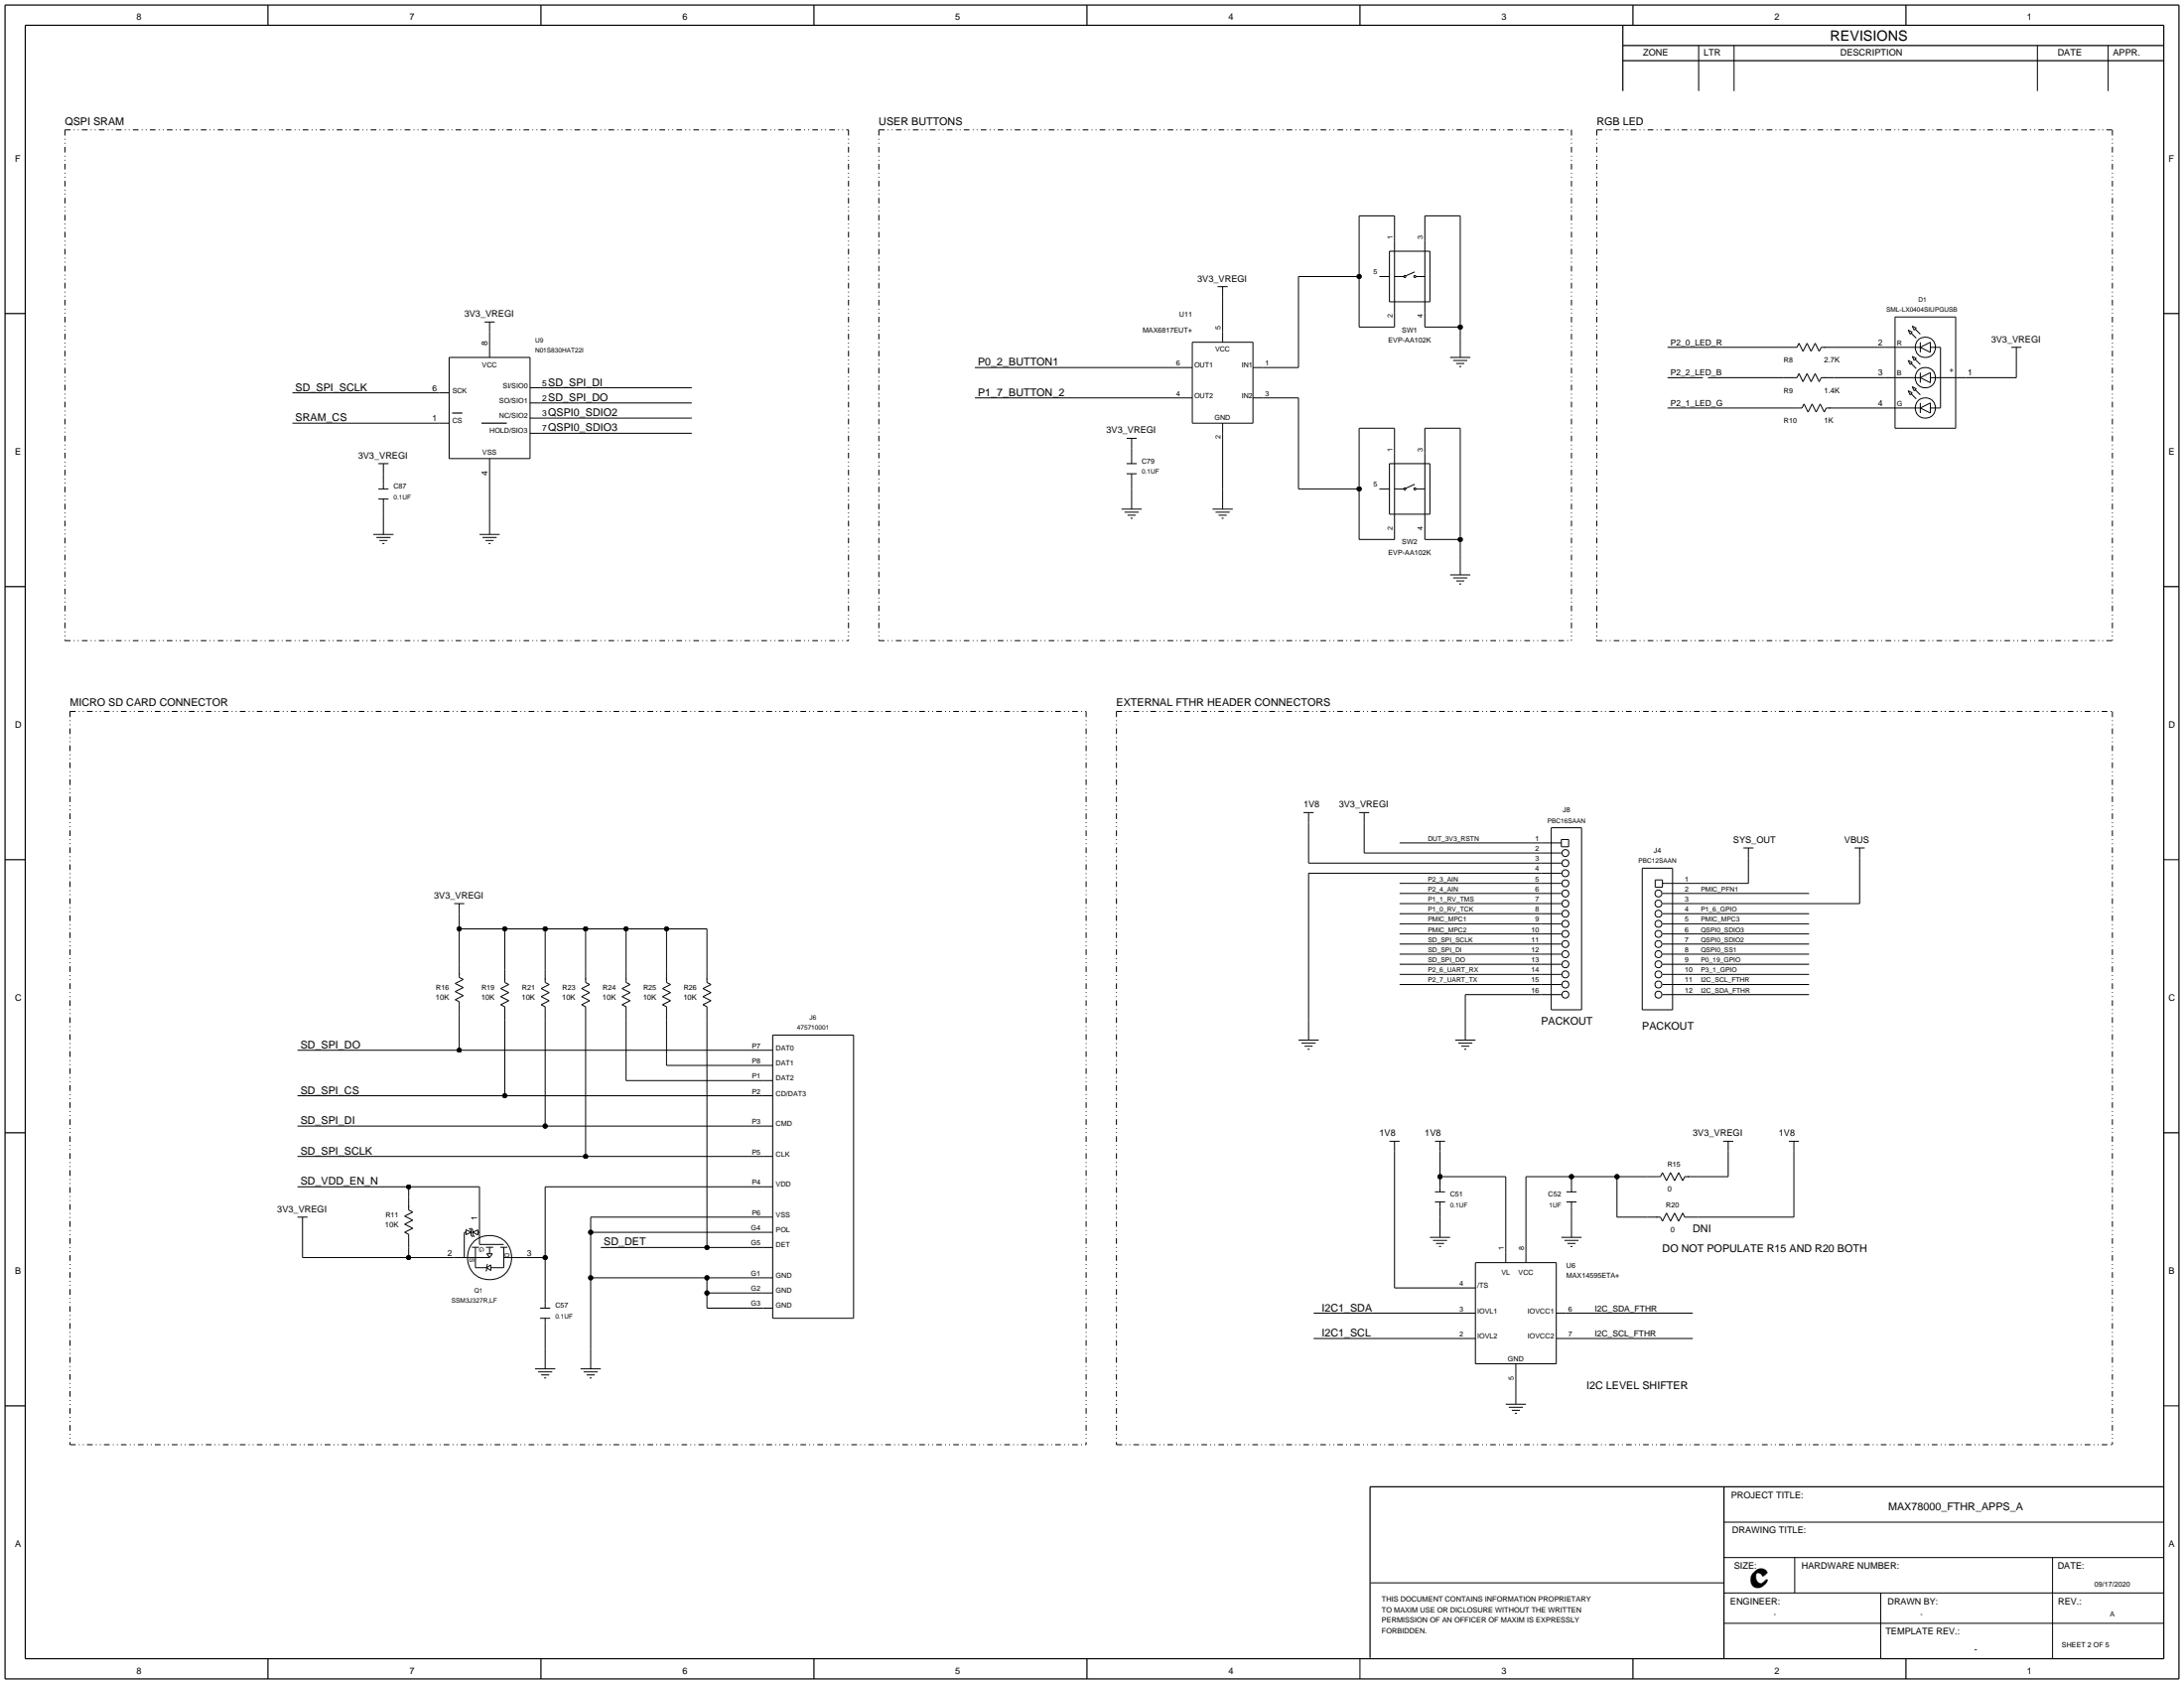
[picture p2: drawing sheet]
<svg xmlns="http://www.w3.org/2000/svg" width="549mm" height="423mm" viewBox="0 0 549 423" stroke-linecap="round" stroke-linejoin="round" font-family="sans-serif">
<g fill="none" stroke="#000" stroke-width=".25">
<path d="M426.7 11.4v11.5zM435.6 11.4v11.5zM511.8 11.4v11.5zM529.6 11.4v11.5zM341.4 54.2v15.2zM341.4 54.2h8.9zM350.3 54.2v6.4zM357.9 54.2h8.9zM357.9 54.2v6.4zM366.8 54.2v27.9zM305.9 72h2.5zM307.1 74.5v8.9z"/>
<path d="M307.1 72v2.5zM326.2 69.4h15.2zM326.2 69.4v22.9zM341.4 69.4v12.7zM346.5 69.4h2.5zM349 63.1h10.2zM349 75.8h10.2zM349 63.1v12.7zM350.3 78.3v3.8zM350.3 75.8v2.5zM350.3 60.6v2.5zM350.3 69.4h2.4z"/>
<path d="M350.3 63.1v12.7zM352.7 69.3h.4v.3h-.4zM353.1 69.3l2.3-1zM355.3 69.3h.3v.3h-.3zM355.7 69.4h2.2zM357.9 78.3v3.8zM357.9 75.8v2.5zM357.9 60.6v2.5zM357.9 63.1v12.7zM359.2 63.1v12.7zM476 79.6h15.3zM476 79.6v27.9z"/>
<path d="M491.3 79.6v27.9zM73.5 98.7h36.8zM110.3 98.7h2.5zM112.8 89.8h20.3zM112.8 89.8v25.4zM121.7 80.9h2.6zM123 83.4v3.8zM123 80.9v2.5zM123 87.2v2.6zM133.1 97.4h2.6zM133.1 89.8v25.4zM135.7 97.4h38.1z"/>
<path d="M244.9 99.9h52.1zM244.9 92.3h52.1zM297 92.3h2.5zM297 99.9h2.5zM299.5 86v20.3zM299.5 86h15.3zM307.1 83.4v2.6zM314.8 99.9h2.5zM314.8 92.3h2.5zM314.8 86v20.3zM317.3 99.9h8.9zM317.3 92.3h8.9z"/>
<path d="M326.2 99.9v22.9zM341.4 82.1h8.9zM357.9 82.1h8.9zM364.3 89.8h5.1zM365 90.5h3.6zM365.8 91.3h2zM366.6 92h.5zM366.8 82.1v2.6zM366.8 84.7v5.1zM418.9 94.8h8.9zM418.9 87.2h29.2zM429.1 94.8h19z"/>
<path d="M448.1 94.8h2.5zM448.1 87.2h2.5zM450.6 94.8h.8zM450.6 87.2h.8zM451.9 93.8l-.5 1zM451.9 93.8l1 2.1zM451.9 86.2l-.5 1zM451.9 86.2l1 2zM453.9 93.8l-1 2.1zM453.9 93.8l1.1 2.1zM453.9 86.2l-1 2zM453.9 86.2l1.1 2z"/>
<path d="M456 93.8l-1 2.1zM456 93.8l1 2.1zM456 86.2l-1 2zM456 86.2l1 2zM457.5 94.8h1zM457.5 94.8l-.5 1.1zM457.5 87.2h1zM457.5 87.2l-.5 1zM458.3 94.8h2.5zM458.3 87.2h2.5zM460.8 87.2h12.7zM460.8 94.8h12.7z"/>
<path d="M473.5 94.8h2.5zM473.5 87.2h2.5zM476 94.8h6.4zM476 87.2h6.4zM479.3 98.1l.6 1.1zM479.3 98.1l1.1 .6zM479.3 90.5l.6 1zM479.3 90.5l1.1 .5zM479.3 82.9l.6 1zM479.3 82.9l1.1 .5zM480.1 98.9l1.3 1.3zM480.1 91.3l1.3 1.3z"/>
<path d="M480.1 83.7l1.3 1.2zM480.4 98.7l-.5 .5zM480.4 97.1l.5 1zM480.4 97.1l1 .5zM480.4 91l-.5 .5zM480.4 89.5l.5 1zM480.4 89.5l1 .5zM480.4 83.4l-.5 .5zM480.4 81.9l.5 1zM480.4 81.9l1 .5zM480.9 90.5l.5-.5zM481.1 97.9l1.3 1.3z"/>
<path d="M481.1 90.3l1.3 1.2zM481.1 82.7l1.3 1.2zM481.4 97.6l-.5 .5zM481.4 82.4l-.5 .5zM482.4 93.6v2.5zM482.4 94.8l2.5 1.3zM482.4 94.8l2.5-1.2zM482.4 86v2.5zM482.4 87.2l2.5 1.3zM482.4 87.2l2.5-1.2zM484.9 94.8h2.6zM484.9 93.6v2.5z"/>
<path d="M484.9 87.2h2.6zM484.9 86v2.5zM487.5 94.8h3.8zM487.5 87.2v15.3zM491.3 94.8h2.5zM493.8 94.8h12.7zM505.3 87.2h2.5zM506.5 89.8v5zM506.5 87.2v2.6zM73.5 106.3h36.8zM95 116.4h2.6zM96.3 119v2.5z"/>
<path d="M96.3 116.4v2.6zM110.3 106.3h2.5zM112.8 115.2h20.3zM123 117.7v11.4zM123 115.2v2.5zM133.1 108.8h2.6zM133.1 105h2.6zM133.1 101.2h2.6zM135.7 108.8h38.1zM135.7 105h38.1zM135.7 101.2h38.1zM283 119h2.5z"/>
<path d="M283 116.4h2.5zM283 110.1h2.5zM284.3 112.6v2.6zM284.3 115.2v1.2zM284.3 119v1.2zM284.3 110.1v2.5zM299.5 106.3h15.3zM307.1 108.8v14zM307.1 106.3v2.5zM341.4 107.5v15.3zM341.4 107.5h8.9zM349 116.4h10.2z"/>
<path d="M349 116.4v12.7zM350.3 107.5v6.4zM350.3 113.9v2.5zM350.3 116.4v12.7zM357.9 107.5h8.9zM357.9 107.5v6.4zM357.9 113.9v2.5zM357.9 116.4v12.7zM359.2 116.4v12.7zM366.8 107.5v28zM418.9 102.5h30.5zM449.4 102.5h2.5z"/>
<path d="M451.9 102.5h.8zM453.2 101.4l-.5 1.1zM453.2 101.4l1 2.1zM455.2 101.4l-1 2.1zM455.2 101.4l1 2.1zM457.3 101.4l-1.1 2.1zM457.3 101.4l1 2.1zM458.8 102.5h1zM458.8 102.5l-.5 1zM459.5 102.5h2.6zM462.1 102.5h11.4zM473.5 102.5h2.5z"/>
<path d="M476 102.5h6.4zM476 107.5h15.3zM482.4 101.2v2.5zM482.4 102.5l2.5 1.2zM482.4 102.5l2.5-1.3zM484.9 102.5h2.6zM484.9 101.2v2.5zM93.8 134.2h5.1zM94.5 135h3.6zM95 125.3h2.6zM95 122.8h2.6zM95.3 135.7h2z"/>
<path d="M96.1 136.5h.5zM96.3 126.6v2.5zM96.3 121.5v1.3zM96.3 125.3v1.3zM96.3 129.1v5.1zM120.4 134.2h5.1zM121.2 135h3.6zM122 135.7h2zM122.7 136.5h.5zM123 129.1v5.1zM281.7 127.9h5.1zM282.5 128.6h3.6z"/>
<path d="M283.3 129.4h2zM284 130.1h.5zM284.3 120.2v2.6zM284.3 122.8v5.1zM304.6 127.9h5.1zM305.4 128.6h3.5zM306.1 129.4h2.1zM306.9 130.1h.5zM307.1 122.8v5.1zM326.2 122.8h15.2zM341.4 122.8v12.7zM341.4 135.5h8.9z"/>
<path d="M346.5 122.8h2.5zM349 129.1h10.2zM350.3 131.7v3.8zM350.3 129.1v2.6zM350.3 122.8h2.4zM352.7 122.6h.4v.4h-.4zM353.1 122.6l2.3-1zM355.3 122.6h.3v.4h-.3zM355.7 122.8h2.2zM357.9 131.7v3.8zM357.9 135.5h8.9zM357.9 129.1v2.6z"/>
<path d="M366.8 135.5v3.8zM366.8 139.3v5.1zM364.3 144.4h5.1zM365 145.1h3.6zM365.8 145.9h2zM366.6 146.7h.5zM327.5 204.1h2.5zM328.7 219.3h58.4zM328.7 219.3v36.8zM328.7 216.8h58.4zM328.7 206.6v10.2zM328.7 204.1v2.5z"/>
<path d="M341.4 204.1h2.6zM342.7 214.2h44.4zM342.7 206.6v7.6zM342.7 204.1v2.5zM351.6 211.7h35.5zM387.1 219.3h2.6zM387.1 216.8h2.6zM387.1 214.2h2.6zM387.1 211.7h2.6zM389.7 219.3h2.5zM389.7 216.8h2.5zM389.7 214.2h2.5z"/>
<path d="M389.7 211.7h2.5zM389.7 207.9h7.6zM389.7 207.9v45.7zM392.2 210.8v1.8zM392.2 210.8h1.9zM392.2 212.6h1.9zM394.1 210.8v1.8zM397.3 207.9v45.7zM412.5 218v35.6zM412.5 218h7.7zM420.2 218v35.6zM437.9 213h2.6z"/>
<path d="M439.2 215.5v6.3zM439.2 213v2.5zM465.9 213h2.5zM467.2 215.5v11.4zM467.2 213v2.5zM543.6 215.9h3.8zM114.1 226.9h2.5zM115.4 233.3h11.4zM115.4 229.5v3.8zM115.4 233.3v8.9zM115.4 226.9v2.6zM126.8 233.3h10.2z"/>
<path d="M126.8 233.3v10.1zM137 233.3h10.1zM137 233.3v10.1zM147.1 233.3h10.2zM147.1 233.3v10.1zM157.3 233.3h10.1zM157.3 233.3v10.1zM167.4 233.3h10.2zM167.4 233.3v10.1zM177.6 233.3v10.1zM351.6 237.1h35.5zM351.6 239.6h35.5z"/>
<path d="M351.6 234.5h35.5zM351.6 232h35.5zM351.6 224.4h35.5zM351.6 221.8h35.5zM351.6 229.5h35.5zM351.6 226.9h35.5zM387.1 239.6h2.6zM387.1 237.1h2.6zM387.1 234.5h2.6zM387.1 232h2.6zM387.1 229.5h2.6zM387.1 226.9h2.6z"/>
<path d="M387.1 224.4h2.6zM387.1 221.8h2.6zM389.7 239.6h2.5zM389.7 237.1h2.5zM389.7 234.5h2.5zM389.7 232h2.5zM389.7 229.5h2.5zM389.7 226.9h2.5zM389.7 224.4h2.5zM389.7 221.8h2.5zM415.8 221h1.8zM415.8 221v1.8z"/>
<path d="M415.8 222.8h1.8zM417.6 239.6h2.6zM417.6 237.1h2.6zM417.6 221v1.8zM417.6 234.5h2.6zM417.6 232h2.6zM417.6 229.5h2.6zM417.6 226.9h2.6zM417.6 224.4h2.6zM417.6 221.8h2.6zM420.2 239.6h2.5zM420.2 237.1h2.5z"/>
<path d="M420.2 234.5h2.5zM420.2 232h2.5zM420.2 229.5h2.5zM420.2 226.9h2.5zM420.2 224.4h2.5zM420.2 221.8h2.5zM422.7 226.9h44.5zM422.7 221.8h16.5zM422.7 239.6h31.8zM422.7 237.1h31.8zM422.7 234.5h31.8zM422.7 229.5h31.8z"/>
<path d="M422.7 232h31.8zM422.7 224.4h31.8zM114.4 251.1l1 .5zM114.4 251.1l2-1.1zM114.4 249l2 1zM114.4 249l2-1zM114.4 247l2 1zM114.4 247l2-1zM115.4 254.9v8.9zM115.4 252.3v2.6zM115.4 242.2v2.5zM115.4 244.4v1.1z"/>
<path d="M115.4 251.6v.7zM115.4 245.5l1 .5zM125.8 252.3l1 .5zM125.8 252.3l2-1zM125.8 250.3l2 1zM125.8 250.3l2-1zM125.8 248.3l2 1zM125.8 248.3l2-1.1zM126.8 256.1v19.1zM126.8 253.6v2.5zM126.8 243.4v2.6zM126.8 245.7v1z"/>
<path d="M126.8 252.8v.8zM126.8 246.7l1 .5zM135.9 252.3l1.1 .5zM135.9 252.3l2.1-1zM135.9 250.3l2.1 1zM135.9 250.3l2.1-1zM135.9 248.3l2.1 1zM135.9 248.3l2.1-1.1zM137 256.1v26.7zM137 253.6v2.5zM137 243.4v2.6zM137 245.7v1z"/>
<path d="M137 252.8v.8zM137 246.7l1 .5zM146.1 252.3l1 .5zM146.1 252.3l2-1zM146.1 250.3l2 1zM146.1 250.3l2-1zM146.1 248.3l2 1zM146.1 248.3l2-1.1zM147.1 256.1v34.3zM147.1 253.6v2.5zM147.1 243.4v2.6zM147.1 245.7v1z"/>
<path d="M147.1 252.8v.8zM147.1 246.7l1 .5zM156.3 252.3l1 .5zM156.3 252.3l2-1zM156.3 250.3l2 1zM156.3 250.3l2-1zM156.3 248.3l2 1zM156.3 248.3l2-1.1zM157.3 256.1v15.3zM157.3 253.6v2.5zM157.3 243.4v2.6zM157.3 245.7v1z"/>
<path d="M157.3 252.8v.8zM157.3 246.7l1 .5zM166.4 252.3l1 .5zM166.4 252.3l2.1-1zM166.4 250.3l2.1 1zM166.4 250.3l2.1-1zM166.4 248.3l2.1 1zM166.4 248.3l2.1-1.1zM167.4 256.1v11.5zM167.4 253.6v2.5zM167.4 243.4v2.6zM167.4 245.7v1z"/>
<path d="M167.4 252.8v.8zM167.4 246.7l1.1 .5zM176.6 252.3l1 .5zM176.6 252.3l2-1zM176.6 250.3l2 1zM176.6 250.3l2-1zM176.6 248.3l2 1zM176.6 248.3l2-1.1zM177.6 256.1v57.2zM177.6 253.6v2.5zM177.6 243.4v2.6zM177.6 245.7v1z"/>
<path d="M177.6 252.8v.8zM177.6 246.7l1 .5zM194.1 259.9h20.3zM194.1 259.9v71.2zM214.4 259.9v71.2zM328.7 256.1v5.1zM351.6 242.2h35.5zM351.6 247.2h35.5zM351.6 244.7h35.5zM368.1 249.8h19zM368.1 249.8v6.3zM368.1 256.1v5.1z"/>
<path d="M387.1 249.8h2.6zM387.1 247.2h2.6zM387.1 244.7h2.6zM387.1 242.2h2.6zM389.7 249.8h2.5zM389.7 247.2h2.5zM389.7 244.7h2.5zM389.7 242.2h2.5zM389.7 253.6h7.6zM412.5 253.6h7.7zM417.6 249.8h2.6zM417.6 247.2h2.6z"/>
<path d="M417.6 244.7h2.6zM417.6 242.2h2.6zM420.2 249.8h2.5zM420.2 247.2h2.5zM420.2 244.7h2.5zM420.2 242.2h2.5zM422.7 242.2h31.8zM422.7 244.7h31.8zM422.7 249.8h31.8zM422.7 247.2h31.8zM74.7 263.8h40.7zM74.7 275.2h52.1z"/>
<path d="M115.4 263.8h76.2zM126.8 275.2h64.8zM157.3 271.4h34.3zM167.4 267.6h24.2zM191.6 267.6h2.5zM191.6 263.8h2.5zM191.6 275.2h2.5zM191.6 271.4h2.5zM326.2 261.2h5.1zM326.9 262h3.6zM327.7 262.7h2zM328.5 263.5h.5z"/>
<path d="M365.6 261.2h5zM366.3 262h3.6zM367.1 262.7h2zM367.8 263.5h.6zM74.7 282.8h62.3zM74.7 290.4h72.4zM74.7 298h28zM102.7 298h17.7zM102.7 298v2.6zM120.4 298v8.9zM137 282.8h54.6zM137 298h54.6z"/>
<path d="M137 298v17.8zM147.1 290.4h44.5zM191.6 290.4h2.5zM191.6 298h2.5zM191.6 282.8h2.5zM349 286.6h2.6zM350.3 289.2v34.2zM350.3 286.6v2.6zM360.5 286.6h2.5zM360.5 299.3h2.5zM361.7 289.2v6.3zM361.7 295.5h16.6z"/>
<path d="M361.7 295.5v2.5zM361.7 286.6v2.6zM361.7 298v1.3zM378.3 295.5v19.1zM383.3 295.5h11.5zM383.3 295.5v19.1zM393.5 299.3h2.5zM394.8 295.5h11.4zM394.8 295.5v2.5zM394.8 298v1.3zM406.2 295.5v10.2zM406.2 295.5h7.6z"/>
<path d="M413.8 295.5h2.6zM416.4 295.5h.7zM417.6 294.5l-.5 1zM417.6 294.5l1 2zM419.7 294.5l-1.1 2zM419.7 294.5l1 2zM421.7 294.5l-1 2zM421.7 294.5l1 2zM423.2 295.5h1zM423.2 295.5l-.5 1zM424 295.5h2.5zM426.5 295.5h7.6z"/>
<path d="M432.9 286.6h2.5zM434.1 289.2v6.3zM434.1 286.6v2.6zM449.4 286.6h2.5zM450.6 289.2v16.5zM450.6 286.6v2.6zM74.7 305.7h2.6zM76 315.8h26.7zM76 308.2v7.6zM76 305.7v2.5zM101.7 309.5l1 .5zM101.7 309.5l2-1z"/>
<path d="M101.7 307.4l2 1.1zM101.7 307.4l2-1zM101.7 305.4l2 1zM101.7 305.4l2-1zM102.7 315.8h11.4zM102.7 313.3v2.5zM102.7 310.7v2.6zM102.7 300.6v2.5zM102.7 302.9v1zM102.7 310v.7zM102.7 303.9l1 .5zM114.1 315.8h8.9z"/>
<path d="M116.6 309.5v6.4zM116.6 309.5h.4zM117 310.1l1.3-.6zM117 308.8l1.3 .7zM117 308.8v1.3zM117.9 308.5l.4 .4zM118.3 310.2l.5 .4zM118.3 308.4l.5 .5zM118.3 308.9v1.3zM118.5 309.5h.3zM118.6 313.2h1.7zM118.8 310.1l.4 .5z"/>
<path d="M118.8 308.9v1.2zM118.8 309.5l1.2-.6zM118.8 309.5l1.2 .6zM119.4 313.2v5.2zM119.4 318.4h2.9zM120 309.5h.4zM120 308.9v1.2zM120.4 306.9v5.6zM120.4 312.5h6.1zM122.1 313.2h1.8zM122.3 314.9l.7 .9zM122.3 314.9h1.4z"/>
<path d="M122.3 317.9v1zM122.3 318.4l1 .7zM122.3 318.4l1-.7zM122.3 318.9l-.2 .4zM122.5 317.4l-.2 .5zM123 313.2v1.7zM123.3 317.7v1.4zM123.3 318.4h3.2zM123.7 314.9l-.7 .9zM125.7 313.2h1.8zM126.5 315.8h5.4zM126.5 313.2v5.2z"/>
<path d="M131.9 315.8h5.1zM137 315.8v11.5zM148.4 305.7h43.2zM148.4 305.7v3.8zM148.4 309.5h43.2zM148.4 309.5v11.4zM150.9 313.3h26.7zM177.6 313.3h14zM191.6 313.3h2.5zM191.6 309.5h2.5zM191.6 305.7h2.5zM359.2 310.7h5.1z"/>
<path d="M360 311.5h3.5zM360.5 301.9h2.5zM360.7 312.3h2.1zM361.5 313h.5zM361.7 303.1v2.6zM361.7 305.7v5zM361.7 301.9v1.2zM370.6 317.1h20.4zM370.6 317.1v25.4zM378.3 314.6v2.5zM383.3 314.6v2.5zM391 317.1v25.4z"/>
<path d="M392.2 310.7h5.1zM393 311.5h3.5zM393.5 301.9h2.5zM393.8 312.3h2zM394.5 313h.5zM394.8 303.1v2.6zM394.8 305.7v5zM394.8 301.9v1.2zM406.2 305.7h7.6zM413.8 305.7h2.6zM416.1 305.7h1zM417.1 305.7l.5 1z"/>
<path d="M418.6 304.6l1.1 2.1zM418.6 304.6l-1 2.1zM420.7 304.6l1 2.1zM420.7 304.6l-1 2.1zM422.7 304.6l.5 1.1zM422.7 304.6l-1 2.1zM423.2 305.7h.8zM424 305.7h2.5zM426.5 305.7h24.1zM135.7 331.1h2.5zM135.7 328.5h2.5zM137 332.3v6.4z"/>
<path d="M137 338.7v5.1zM137 327.3v1.2zM137 331.1v1.2zM148.4 320.9h29.2zM148.4 320.9v17.8zM148.4 338.7v5.1zM177.6 320.9h14zM177.6 320.9v3.8zM177.6 324.7h14zM177.6 324.7v3.8zM177.6 328.5h14zM191.6 328.5h2.5z"/>
<path d="M191.6 324.7h2.5zM191.6 320.9h2.5zM194.1 331.1h20.3zM330 329.8h38.1zM330 336.1h38.1zM350.3 323.4h17.8zM368.1 323.4h2.5zM368.1 336.1h2.5zM368.1 329.8h2.5zM391 336.1h2.5zM391 329.8h2.5zM393.5 329.8h31.7z"/>
<path d="M393.5 336.1h31.7zM134.4 343.8h5.1zM135.2 344.5h3.5zM135.9 345.3h2.1zM136.7 346h.5zM145.8 343.8h5.1zM146.6 344.5h3.6zM147.4 345.3h2zM148.1 346h.5zM370.6 342.5h20.4zM378.3 352.7h5zM379 353.4h3.6z"/>
<path d="M379.8 354.2h2zM380.5 354.9h.6zM380.8 345v2.6zM380.8 342.5v2.5zM380.8 347.6v5.1zM543.6 353.1h3.8zM344.3 397.5h88.7zM433.1 382.3h110.5zM433.1 391.2h110.5zM450.8 391.2v8.9zM515.6 391.2v25.4zM341.6 416.6v5z"/>
<path d="M433.1 400.1h110.5zM433.1 407.7h110.5zM472.4 400.1v16.5z"/>
<circle cx="483.7" cy="87.2" r="2.56"/>
<circle cx="483.7" cy="94.9" r="2.56"/>
<circle cx="483.7" cy="102.5" r="2.56"/>
<circle cx="393.2" cy="216.8" r=".87"/>
<circle cx="393.2" cy="219.3" r=".87"/>
<circle cx="393.2" cy="214.2" r=".87"/>
<circle cx="393.2" cy="226.9" r=".87"/>
<circle cx="393.2" cy="237.1" r=".87"/>
<circle cx="393.2" cy="221.8" r=".87"/>
<circle cx="393.2" cy="229.5" r=".87"/>
<circle cx="393.2" cy="224.4" r=".87"/>
<circle cx="393.2" cy="239.6" r=".87"/>
<circle cx="393.2" cy="232" r=".87"/>
<circle cx="393.2" cy="234.5" r=".87"/>
<circle cx="416.6" cy="224.4" r=".87"/>
<circle cx="416.6" cy="229.5" r=".87"/>
<circle cx="416.6" cy="239.6" r=".87"/>
<circle cx="416.6" cy="232" r=".87"/>
<circle cx="416.6" cy="226.9" r=".87"/>
<circle cx="416.6" cy="234.5" r=".87"/>
<circle cx="416.6" cy="237.1" r=".87"/>
<circle cx="393.2" cy="249.8" r=".87"/>
<circle cx="393.2" cy="247.2" r=".87"/>
<circle cx="393.2" cy="242.2" r=".87"/>
<circle cx="393.2" cy="244.7" r=".87"/>
<circle cx="416.6" cy="247.2" r=".87"/>
<circle cx="416.6" cy="244.7" r=".87"/>
<circle cx="416.6" cy="242.2" r=".87"/>
<circle cx="416.6" cy="249.8" r=".87"/>
<circle cx="123" cy="315.9" r="5.6"/>
</g>
<g fill="none" stroke="#000" stroke-width=".25" stroke-dasharray="1.4 .8 .2 .8 .2 .8" stroke-linecap="butt">
<path d="M16.3 32.6v128.3M16.3 32.6h196.9M213.2 32.6v128.3M220.8 32.6v128.3M220.8 32.6h174M394.8 32.6v128.3M401.1 32.6h129.6M401.1 32.6v128.3M530.7 32.6v128.3M16.3 160.9h196.9M17.6 178.7h255.2M17.6 178.7v184.1"/>
<path d="M220.8 160.9h174M272.8 178.7v184.1M280.5 178.7h250.2M280.5 178.7v184.1M401.1 160.9h129.6M530.7 178.7v184.1M17.6 362.8h255.2M280.5 362.8h250.2"/>
</g>
<g fill="#000" stroke="#000" stroke-width=".25">
<circle cx="341.4" cy="69.4" r=".56"/>
<circle cx="366.8" cy="82.1" r=".56"/>
<circle cx="341.4" cy="122.8" r=".56"/>
<circle cx="366.8" cy="135.5" r=".56"/>
<circle cx="115.4" cy="233.3" r=".56"/>
<circle cx="126.8" cy="233.3" r=".56"/>
<circle cx="137" cy="233.3" r=".56"/>
<circle cx="147.1" cy="233.3" r=".56"/>
<circle cx="157.3" cy="233.3" r=".56"/>
<circle cx="167.4" cy="233.3" r=".56"/>
<circle cx="115.4" cy="263.8" r=".56"/>
<circle cx="126.8" cy="275.2" r=".56"/>
<circle cx="102.7" cy="298" r=".56"/>
<circle cx="137" cy="282.8" r=".56"/>
<circle cx="147.1" cy="290.4" r=".56"/>
<circle cx="361.7" cy="295.5" r=".56"/>
<circle cx="394.8" cy="295.5" r=".56"/>
<circle cx="406.2" cy="295.5" r=".56"/>
<circle cx="102.7" cy="315.8" r=".56"/>
<circle cx="137" cy="315.8" r=".56"/>
<circle cx="148.4" cy="309.5" r=".56"/>
<circle cx="177.6" cy="313.3" r=".56"/>
<circle cx="148.4" cy="320.9" r=".56"/>
<circle cx="177.6" cy="320.9" r=".56"/>
<circle cx="177.6" cy="324.7" r=".56"/>
</g>
<g fill="none" stroke="#000" stroke-width=".3">
<path d="M1.3 1.3h546.1zM1.3 1.3v420.3zM6.3 6.4h537.3zM6.3 6.4v410.2zM67.3 1.3v5.1zM135.9 1.3v5.1zM204.5 1.3v5.1zM273 1.3v5.1zM341.6 1.3v5.1zM407.7 15.2h135.9zM407.7 11.4h135.9zM407.7 6.4v16.5z"/>
<path d="M410.2 1.3v5.1zM478.8 1.3v5.1zM543.6 6.4v410.2zM547.4 1.3v420.3zM1.3 78.7h5zM543.6 78.7h3.8zM113.6 103.7h2.5zM121 106.3h6.3zM1.3 147.3h5zM543.6 147.3h3.8zM1.3 215.9h5zM1.3 284.5h5z"/>
<path d="M543.6 284.5h3.8zM1.3 353.1h5zM344.2 373.4v43zM344.2 373.4h199.4zM433.1 373.4v43.2zM6.3 416.6h537.3zM67.3 416.6v5zM135.9 416.6v5zM204.5 416.6v5zM273 416.6v5zM410.2 416.6v5zM478.8 416.6v5z"/>
<path d="M1.3 421.6h546.1z"/>
</g>
<g font-size="5.6">
<text x="439.6" y="398.8">C</text>
<text x="440.3" y="398.1">C</text>
</g>
<text font-size="3.6" x="459.7" y="10.2">REVISIONS</text>
<g font-size="2.7">
<text x="16.3" y="31.3">QSPI SRAM</text>
<text x="220.8" y="31.3">USER BUTTONS</text>
<text x="401.1" y="31.3">RGB LED</text>
<text x="245.7" y="91.8">P0_2_BUTTON1</text>
<text x="74.2" y="98.1">SD_SPI_SCLK</text>
<text x="137.7" y="100.7">SD_SPI_DO</text>
<text x="137.7" y="96.9">SD_SPI_DI</text>
<text x="245.7" y="99.4">P1_7_BUTTON_2</text>
<text x="74.2" y="105.8">SRAM_CS</text>
<text x="137.7" y="104.5">QSPI0_SDIO2</text>
<text x="137.7" y="108.3">QSPI0_SDIO3</text>
<text x="17.6" y="177.4">MICRO SD CARD CONNECTOR</text>
<text x="280.5" y="177.4">EXTERNAL FTHR HEADER CONNECTORS</text>
<text x="387.1" y="257.4">PACKOUT</text>
<text x="75.5" y="263.2">SD_SPI_DO</text>
<text x="412.5" y="258.7">PACKOUT</text>
<text x="75.5" y="274.7">SD_SPI_CS</text>
<text x="75.5" y="282.3">SD_SPI_DI</text>
<text x="75.5" y="289.9">SD_SPI_SCLK</text>
<text x="75.5" y="297.5">SD_VDD_EN_N</text>
<text x="425.2" y="309.5">DNI</text>
<text x="151.7" y="312.8">SD_DET</text>
<text x="417.6" y="314.6">DO NOT POPULATE R15 AND R20 BOTH</text>
<text x="332" y="329.3">I2C1_SDA</text>
<text x="332" y="335.6">I2C1_SCL</text>
<text x="398.6" y="348.8">I2C LEVEL SHIFTER</text>
<text x="474.4" y="379.3">MAX78000_FTHR_APPS_A</text>
</g>
<g font-size="2.3">
<text x="34.3" y="5.1">8</text>
<text x="102.9" y="5.1">7</text>
<text x="171.4" y="5.1">6</text>
<text x="240" y="5.1">5</text>
<text x="308.6" y="5.1">4</text>
<text x="377.2" y="5.1">3</text>
<text x="445.8" y="5.1">2</text>
<text x="509.2" y="5.1">1</text>
<text x="412.7" y="14">ZONE</text>
<text x="428" y="14">LTR</text>
<text x="462.3" y="14">DESCRIPTION</text>
<text x="516.9" y="14">DATE</text>
<text x="530.8" y="14">APPR.</text>
<text x="3.8" y="40.6">F</text>
<text x="544.8" y="40.6">F</text>
<text x="300.8" y="70.7">3V3_VREGI</text>
<text x="116.6" y="79.6">3V3_VREGI</text>
<text x="500.2" y="86">3V3_VREGI</text>
<text x="277.9" y="108.8">3V3_VREGI</text>
<text x="3.8" y="114.3">E</text>
<text x="90" y="115.2">3V3_VREGI</text>
<text x="544.8" y="114.3">E</text>
<text x="3.8" y="182.9">D</text>
<text x="544.8" y="182.9">D</text>
<text x="327.5" y="202.8">1V8</text>
<text x="336.3" y="202.8">3V3_VREGI</text>
<text x="435.4" y="211.7">SYS_OUT</text>
<text x="463.3" y="211.7">VBUS</text>
<text x="109" y="225.7">3V3_VREGI</text>
<text x="3.8" y="251.5">C</text>
<text x="544.8" y="251.5">C</text>
<text x="346.5" y="285.3">1V8</text>
<text x="357.9" y="285.3">1V8</text>
<text x="425.2" y="285.3">3V3_VREGI</text>
<text x="446.8" y="285.3">1V8</text>
<text x="69.6" y="304.4">3V3_VREGI</text>
<text x="3.8" y="320">B</text>
<text x="544.8" y="320">B</text>
<text x="434.8" y="376.3">PROJECT TITLE:</text>
<text x="3.8" y="388.6">A</text>
<text x="435.2" y="385.1">DRAWING TITLE:</text>
<text x="544.8" y="388.6">A</text>
<text x="435.6" y="394">SIZE:</text>
<text x="452.6" y="393.9">HARDWARE NUMBER:</text>
<text x="516.9" y="394">DATE:</text>
<text x="434.6" y="402.8">ENGINEER:</text>
<text x="517" y="402.8">REV.:</text>
<text x="473.7" y="410.5">TEMPLATE REV.:</text>
<text x="34.3" y="420.4">8</text>
<text x="102.9" y="420.4">7</text>
<text x="171.4" y="420.4">6</text>
<text x="240" y="420.4">5</text>
<text x="308.6" y="420.4">4</text>
<text x="377.2" y="420.4">3</text>
<text x="445.8" y="420.4">2</text>
<text x="509.2" y="420.4">1</text>
</g>
<g font-size="2.2">
<text x="474.2" y="402.8">DRAWN BY:</text>
<text x="496" y="414.9">-</text>
</g>
<g font-size="2.1">
<text x="122.5" y="86.7" transform="rotate(-90 122.5 86.7)">8</text>
<text x="419.7" y="86.7">P2_0_LED_R</text>
<text x="471.8" y="86.7">2</text>
<text x="419.7" y="94.3">P2_2_LED_B</text>
<text x="471.8" y="94.3">3</text>
<text x="494.3" y="94.3">1</text>
<text x="108.6" y="98.1">6</text>
<text x="136.2" y="100.7">2</text>
<text x="136.2" y="96.9">5</text>
<text x="419.7" y="102">P2_1_LED_G</text>
<text x="471.8" y="102">4</text>
<text x="108.6" y="105.8">1</text>
<text x="136.2" y="104.5">3</text>
<text x="136.2" y="108.3">7</text>
<text x="122.5" y="119.4" transform="rotate(-90 122.5 119.4)">4</text>
<text x="119.9" y="306.4" transform="rotate(-90 119.9 306.4)">1</text>
<text x="112.4" y="315.3">2</text>
<text x="132.4" y="315.3">3</text>
<text x="400.6" y="329.3">I2C_SDA_FTHR</text>
<text x="400.6" y="335.6">I2C_SCL_FTHR</text>
</g>
<g font-size="1.9">
<text x="458.3" y="91">2.7K</text>
<text x="458.3" y="98.7">1.4K</text>
<text x="458.3" y="106.3">1K</text>
<text x="109.4" y="251.1">10K</text>
<text x="120.9" y="251.1">10K</text>
<text x="131" y="251.1">10K</text>
<text x="141.2" y="251.1">10K</text>
<text x="151.4" y="251.1">10K</text>
<text x="161.5" y="251.1">10K</text>
<text x="171.7" y="251.1">10K</text>
<text x="418.9" y="299.3">0</text>
<text x="96.7" y="308.2">10K</text>
<text x="419.6" y="309.5">0</text>
</g>
<g font-size="1.8">
<text x="349.8" y="60" transform="rotate(-90 349.8 60)">1</text>
<text x="357.4" y="60" transform="rotate(-90 357.4 60)">3</text>
<text x="345" y="68.9">5</text>
<text x="287" y="83.4">MAX6817EUT+</text>
<text x="296.2" y="79.6">U11</text>
<text x="306.6" y="82.9" transform="rotate(-90 306.6 82.9)">5</text>
<text x="349.8" y="79.8" transform="rotate(-90 349.8 79.8)">2</text>
<text x="352.2" y="83.4">SW1</text>
<text x="357.4" y="79.8" transform="rotate(-90 357.4 79.8)">4</text>
<text x="305.2" y="88.2">VCC</text>
<text x="348.8" y="86">EVP-AA102K</text>
<text x="476.6" y="86.7">R</text>
<text x="121.1" y="92.4">VCC</text>
<text x="295.5" y="91.8">6</text>
<text x="300" y="92.3">OUT1</text>
<text x="311.9" y="92.3">IN1</text>
<text x="317.8" y="91.8">1</text>
<text x="448.1" y="91">R8</text>
<text x="476.6" y="94.3">B</text>
<text x="489.7" y="93.6">+</text>
<text x="113.6" y="98.7">SCK</text>
<text x="125.4" y="101.2">SO/SIO1</text>
<text x="126.3" y="97.4">SI/SIO0</text>
<text x="295.5" y="99.4">4</text>
<text x="300" y="99.9">OUT2</text>
<text x="311.9" y="99.9">IN2</text>
<text x="317.8" y="99.4">3</text>
<text x="448.1" y="98.7">R9</text>
<text x="476.6" y="101.9">G</text>
<text x="113.6" y="106.3">CS</text>
<text x="125.4" y="105">NC/SIO2</text>
<text x="305.1" y="105.5">GND</text>
<text x="448.1" y="106.3">R10</text>
<text x="123" y="108.8">HOLD/SIO3</text>
<text x="306.6" y="110.3" transform="rotate(-90 306.6 110.3)">2</text>
<text x="349.8" y="113.4" transform="rotate(-90 349.8 113.4)">1</text>
<text x="357.4" y="113.4" transform="rotate(-90 357.4 113.4)">3</text>
<text x="121.2" y="114.1">VSS</text>
<text x="286.8" y="116.4">C79</text>
<text x="98.9" y="122.8">C87</text>
<text x="345" y="122.3">5</text>
<text x="349.8" y="133.2" transform="rotate(-90 349.8 133.2)">2</text>
<text x="352.2" y="136.8">SW2</text>
<text x="357.4" y="133.2" transform="rotate(-90 357.4 133.2)">4</text>
<text x="348.8" y="139.3">EVP-AA102K</text>
<text x="392.6" y="204.1">J8</text>
<text x="385.6" y="213.7">2</text>
<text x="385.6" y="211.2">1</text>
<text x="415.4" y="214.2">J4</text>
<text x="385.6" y="221.3">5</text>
<text x="385.6" y="218.8">4</text>
<text x="385.6" y="216.3">3</text>
<text x="423.2" y="221.3">1</text>
<text x="385.6" y="226.4">7</text>
<text x="385.6" y="223.9">6</text>
<text x="423.2" y="226.4">3</text>
<text x="423.2" y="223.9">2</text>
<text x="385.6" y="231.5">9</text>
<text x="385.6" y="229">8</text>
<text x="423.2" y="231.5">5</text>
<text x="423.2" y="229">4</text>
<text x="384.7" y="239.1">12</text>
<text x="384.7" y="236.6">11</text>
<text x="384.7" y="234">10</text>
<text x="423.2" y="239.1">8</text>
<text x="423.2" y="236.6">7</text>
<text x="423.2" y="234">6</text>
<text x="384.7" y="244.2">14</text>
<text x="384.7" y="241.7">13</text>
<text x="423.2" y="244.2">10</text>
<text x="423.2" y="241.7">9</text>
<text x="109.5" y="248.5">R16</text>
<text x="121" y="248.5">R19</text>
<text x="131.1" y="248.5">R21</text>
<text x="141.3" y="248.5">R23</text>
<text x="151.5" y="248.5">R24</text>
<text x="161.6" y="248.5">R25</text>
<text x="171.8" y="248.5">R26</text>
<text x="384.7" y="249.3">16</text>
<text x="384.7" y="246.7">15</text>
<text x="423.2" y="249.3">12</text>
<text x="423.2" y="246.7">11</text>
<text x="188.9" y="263.2">P7</text>
<text x="194.9" y="263.8">DAT0</text>
<text x="188.9" y="267.1">P8</text>
<text x="194.9" y="267.6">DAT1</text>
<text x="188.9" y="270.9">P1</text>
<text x="188.9" y="274.7">P2</text>
<text x="194.9" y="275.2">CD/DAT3</text>
<text x="194.9" y="271.4">DAT2</text>
<text x="188.9" y="282.3">P3</text>
<text x="194.9" y="282.8">CMD</text>
<text x="188.9" y="289.9">P5</text>
<text x="194.9" y="290.4">CLK</text>
<text x="418.9" y="293">R15</text>
<text x="188.9" y="297.5">P4</text>
<text x="194.9" y="298">VDD</text>
<text x="96.8" y="305.7">R11</text>
<text x="188.9" y="305.2">P6</text>
<text x="194.9" y="305.7">VSS</text>
<text x="364.3" y="300.6">C51</text>
<text x="388.9" y="300.6">C52</text>
<text x="418.5" y="303.1">R20</text>
<text x="188.7" y="309">G4</text>
<text x="194.9" y="309.5">POL</text>
<text x="188.7" y="312.8">G5</text>
<text x="194.9" y="313.3">DET</text>
<text x="377.7" y="314" transform="rotate(-90 377.7 314)">1</text>
<text x="382.8" y="314" transform="rotate(-90 382.8 314)">8</text>
<text x="188.7" y="320.4">G1</text>
<text x="194.9" y="320.9">GND</text>
<text x="366.6" y="322.9">4</text>
<text x="371.1" y="323.4">/TS</text>
<text x="377.2" y="320.1">VL</text>
<text x="381.4" y="320.1">VCC</text>
<text x="393.5" y="320.9">MAX14595ETA+</text>
<text x="393.5" y="318.4">U6</text>
<text x="139.5" y="328.5">C57</text>
<text x="188.7" y="328">G3</text>
<text x="188.7" y="324.2">G2</text>
<text x="194.9" y="328.5">GND</text>
<text x="194.9" y="324.7">GND</text>
<text x="366.6" y="329.3">3</text>
<text x="371.1" y="329.8">IOVL1</text>
<text x="383.8" y="329.8">IOVCC1</text>
<text x="394" y="329.3">6</text>
<text x="366.6" y="335.6">2</text>
<text x="394" y="335.6">7</text>
<text x="371.1" y="336.1">IOVL2</text>
<text x="378.8" y="342">GND</text>
<text x="383.8" y="336.1">IOVCC2</text>
<text x="380.3" y="346.5" transform="rotate(-90 380.3 346.5)">5</text>
<text x="526.2" y="398.4">09/17/2020</text>
<text x="347.1" y="405">TO MAXIM USE OR DICLOSURE WITHOUT THE WRITTEN</text>
<text x="347.1" y="407.5">PERMISSION OF AN OFFICER OF MAXIM IS EXPRESSLY</text>
<text x="347.1" y="402.2">THIS DOCUMENT CONTAINS INFORMATION PROPRIETARY</text>
<text x="445.6" y="406">-</text>
<text x="482.4" y="406">-</text>
<text x="530.1" y="406">A</text>
<text x="347.1" y="410.3">FORBIDDEN.</text>
<text x="518" y="413.6">SHEET 2 OF 5</text>
</g>
<g font-size="1.7">
<text x="358.7" y="211.2">DUT_3V3_RSTN</text>
<text x="358.7" y="221.3">P2_3_AIN</text>
<text x="358.7" y="226.4">P1_1_RV_TMS</text>
<text x="358.7" y="223.9">P2_4_AIN</text>
<text x="427.3" y="223.9">PMIC_PFN1</text>
<text x="358.7" y="231.5">PMIC_MPC1</text>
<text x="358.7" y="229">P1_0_RV_TCK</text>
<text x="427.3" y="231.5">PMIC_MPC3</text>
<text x="427.3" y="229">P1_6_GPIO</text>
<text x="358.7" y="234">PMIC_MPC2</text>
<text x="358.7" y="236.6">SD_SPI_SCLK</text>
<text x="358.7" y="239.1">SD_SPI_DI</text>
<text x="427.3" y="234">QSPI0_SDIO3</text>
<text x="427.3" y="236.6">QSPI0_SDIO2</text>
<text x="427.3" y="239.1">QSPI0_SS1</text>
<text x="358.7" y="244.2">P2_6_UART_RX</text>
<text x="358.7" y="241.7">SD_SPI_DO</text>
<text x="427.3" y="241.7">P0_19_GPIO</text>
<text x="427.3" y="244.2">P3_1_GPIO</text>
<text x="358.7" y="246.7">P2_7_UART_TX</text>
<text x="427.3" y="246.7">I2C_SCL_FTHR</text>
<text x="427.3" y="249.3">I2C_SDA_FTHR</text>
</g>
<g font-size="1.6">
<text x="481.9" y="75.8">D1</text>
<text x="473.9" y="78.4">SML-LX0404SIUPGUSB</text>
<text x="134.4" y="86">U9</text>
<text x="134.4" y="88.4">N01S830HAT22I</text>
<text x="286.8" y="119">0.1UF</text>
<text x="98.9" y="125.3">0.1UF</text>
<text x="388.7" y="206.7">PBC16SAAN</text>
<text x="411.6" y="216.8">PBC12SAAN</text>
<text x="203.4" y="256.1">J6</text>
<text x="200.2" y="258.7">475710001</text>
<text x="364.3" y="303.1">0.1UF</text>
<text x="389.2" y="303.1">1UF</text>
<text x="118" y="315.8" transform="rotate(90 118 315.8)">S</text>
<text x="120.4" y="313.3" transform="rotate(90 120.4 313.3)">G</text>
<text x="126.8" y="314.8" transform="rotate(90 126.8 314.8)">D</text>
<text x="113.5" y="327.3">SSM3J327R,LF</text>
<text x="119.2" y="324.7">Q1</text>
<text x="139.5" y="331.1">0.1UF</text>
</g>
</svg>
